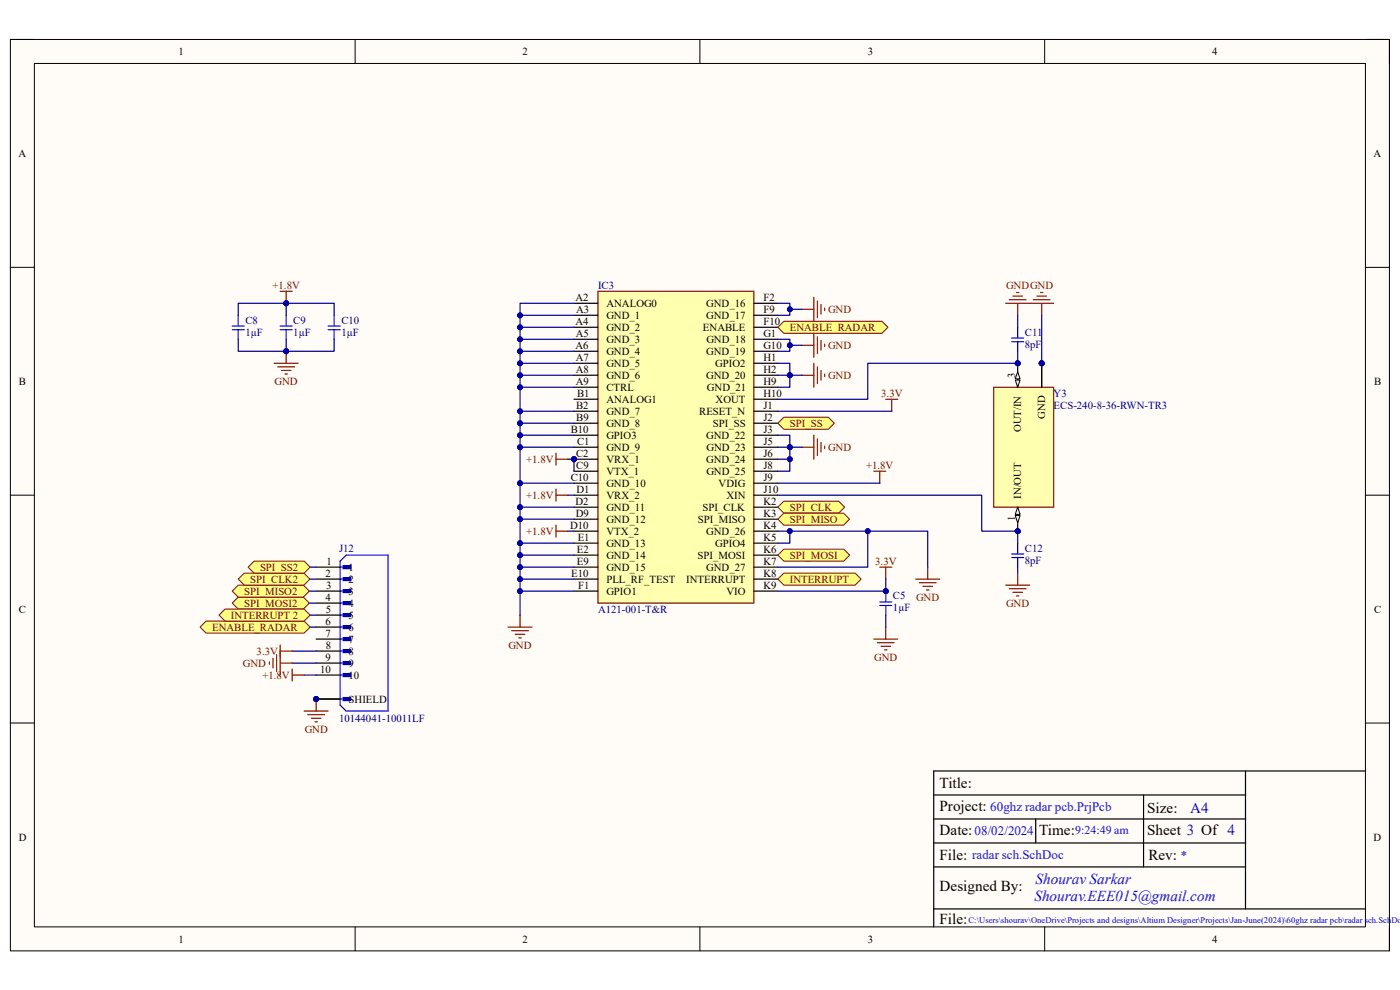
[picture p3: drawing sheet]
<svg xmlns="http://www.w3.org/2000/svg" width="297mm" height="210mm" viewBox="0 0 297 210" stroke-linecap="round" stroke-linejoin="round" font-family="sans-serif">
<path d="M2.2 8.4h292.6v193.3h-292.6z" fill-rule="evenodd" fill="#fffcf8"/>
<path d="M2.2 8.4h292.6v193.3h-292.6z" fill="none" stroke="#000" stroke-width=".21"/>
<path d="M7.3 13.5h282.4v183.1h-282.4z" fill-rule="evenodd" fill="#fffcf8"/>
<g fill="none" stroke="#000" stroke-width=".21">
<path d="M2.2 8.4h5.1M7.3 13.5h282.4v183.1h-282.4zM75.3 8.4v5.1M148.5 8.4v5.1M221.6 8.4v5.1M289.7 8.4h5.1v5.1M2.2 56.7h5.1M289.7 56.7h5.1M2.2 105h5.1M289.7 105.1h5.1M2.2 153.4h5.1M289.7 153.4h5.1"/>
<path d="M75.3 196.6v5.1M148.5 196.6v5.1M221.6 196.6v5.1M294.8 196.6v5.1"/>
</g>
<path d="M198.1 168.6h66.1M198.1 173.7h66.1M198.1 178.8h66.1M219.7 173.7v5.1M242.6 168.6v15.3M264.2 163.6v29.2M289.7 163.6h-91.6v33M198.1 183.9h66.1M198.1 192.8h91.6" fill="none" stroke="#000" stroke-width=".25"/>
<circle cx="121.8" cy="97.4" r=".51" fill="#000080"/>
<circle cx="121.8" cy="97.4" r=".51" fill="none" stroke="#000080" stroke-width=".21"/>
<path d="M126.9 61.8h33v66.1h-33z" fill-rule="evenodd" fill="#ffffb0"/>
<path d="M126.9 61.8h33v66.1h-33z" fill="none" stroke="#800000" stroke-width=".25"/>
<g fill="none" stroke="#000" stroke-width=".25">
<path d="M121.8 64.3h5.1M121.8 66.9h5.1M121.8 69.4h5.1M121.8 72h5.1M121.8 74.5h5.1M121.8 77.1h5.1M121.8 79.6h5.1M121.8 82.1h5.1M121.8 84.7h5.1M121.8 87.2h5.1M121.8 89.8h5.1M121.8 92.3h5.1"/>
<path d="M121.8 94.9h5.1M121.8 97.4h5.1"/>
</g>
<circle cx="121.8" cy="97.4" r=".51" fill="#000080"/>
<circle cx="121.8" cy="97.4" r=".51" fill="none" stroke="#000080" stroke-width=".21"/>
<g fill="none" stroke="#000" stroke-width=".25">
<path d="M159.9 64.3h5.1M159.9 66.9h5.1M159.9 69.4h5.1M159.9 72h5.1M159.9 74.5h5.1M159.9 77.1h5.1M159.9 79.6h5.1M121.8 100h5.1M159.9 100h5.1M159.9 82.1h5.1M159.9 84.7h5.1M159.9 87.2h5.1"/>
<path d="M159.9 89.8h5.1M159.9 92.3h5.1M159.9 94.9h5.1M159.9 97.4h5.1M121.8 102.5h5.1M121.8 105h5.1M121.8 107.6h5.1M121.8 110.1h5.1M121.8 112.7h5.1M121.8 115.2h5.1M121.8 117.8h5.1M159.9 102.5h5.1"/>
<path d="M159.9 105h5.1M159.9 107.6h5.1M159.9 110.1h5.1M159.9 112.7h5.1M159.9 115.2h5.1M159.9 117.8h5.1M121.8 120.3h5.1M121.8 122.9h5.1M121.8 125.4h5.1M159.9 120.3h5.1M159.9 122.9h5.1M159.9 125.4h5.1"/>
</g>
<path d="M165 69.4l1.3-1.2h20.8l1.3 1.2-1.3 1.3h-20.8z" fill-rule="evenodd" fill="#ffff80"/>
<path d="M165 69.4l1.3-1.2h20.8l1.3 1.2-1.3 1.3h-20.8z" fill="none" stroke="#800000" stroke-width=".21"/>
<path d="M165 89.8l1.3-1.3h9.4l1.3 1.3-1.3 1.3h-9.4z" fill-rule="evenodd" fill="#ffff80"/>
<path d="M165 89.8l1.3-1.3h9.4l1.3 1.3-1.3 1.3h-9.4z" fill="none" stroke="#800000" stroke-width=".21"/>
<path d="M165 107.6l1.3-1.3h11.6l1.3 1.3-1.3 1.3h-11.6z" fill-rule="evenodd" fill="#ffff80"/>
<path d="M165 107.6l1.3-1.3h11.6l1.3 1.3-1.3 1.3h-11.6z" fill="none" stroke="#800000" stroke-width=".21"/>
<path d="M166.3 116.5h12.7l1.3 1.3-1.3 1.2h-12.7l-1.3-1.2z" fill-rule="evenodd" fill="#ffff80"/>
<path d="M166.3 116.5h12.7l1.3 1.3-1.3 1.2h-12.7l-1.3-1.2z" fill="none" stroke="#800000" stroke-width=".21"/>
<path d="M165 110.1l1.3-1.2h12.7l1.2 1.2-1.2 1.3h-12.7z" fill-rule="evenodd" fill="#ffff80"/>
<path d="M165 110.1l1.3-1.2h12.7l1.2 1.2-1.2 1.3h-12.7z" fill="none" stroke="#800000" stroke-width=".21"/>
<path d="M165 122.9l1.3-1.3h15.1l1.3 1.3-1.3 1.2h-15.1z" fill-rule="evenodd" fill="#ffff80"/>
<path d="M165 122.9l1.3-1.3h15.1l1.3 1.3-1.3 1.2h-15.1z" fill="none" stroke="#800000" stroke-width=".21"/>
<path d="M107.8 133h5.1M108.5 133.8h3.6M109.3 134.6h2M110.1 135.3h.5M110.3 130.5v2.5M185.4 135.6h5.1M186.1 136.3h3.6M186.9 137.1h2M187.7 137.9h.5M187.9 133v2.6" fill="none" stroke="#800000" stroke-width=".25"/>
<circle cx="215.9" cy="112.7" r=".51" fill="#000080"/>
<circle cx="215.9" cy="112.7" r=".51" fill="none" stroke="#000080" stroke-width=".21"/>
<circle cx="215.9" cy="77.1" r=".51" fill="#000080"/>
<circle cx="215.9" cy="77.1" r=".51" fill="none" stroke="#000080" stroke-width=".21"/>
<circle cx="221" cy="77.1" r=".51" fill="#000080"/>
<circle cx="221" cy="77.1" r=".51" fill="none" stroke="#000080" stroke-width=".21"/>
<circle cx="221" cy="77.1" r=".51" fill="#000080"/>
<circle cx="221" cy="77.1" r=".51" fill="none" stroke="#000080" stroke-width=".21"/>
<path d="M210.8 82.1h12.7v25.5h-12.7z" fill-rule="evenodd" fill="#ffffb0"/>
<path d="M210.8 82.1h12.7v25.5h-12.7z" fill="none" stroke="#800000" stroke-width=".25"/>
<path d="M215.9 107.6v5.1" fill="none" stroke="#000" stroke-width=".25"/>
<path d="M215.9 107.6l.5 1.5h-1z" fill="#f8fcff"/>
<path d="M215.9 107.6l.5 1.5h-1z" fill="none" stroke="#000" stroke-width=".21"/>
<path d="M215.4 109.4h1l-.5 1.5z" fill="#f8fcff"/>
<path d="M215.4 109.4h1l-.5 1.5z" fill="none" stroke="#000" stroke-width=".21"/>
<circle cx="215.9" cy="112.7" r=".51" fill="#000080"/>
<circle cx="215.9" cy="112.7" r=".51" fill="none" stroke="#000080" stroke-width=".21"/>
<path d="M215.9 77.1v5" fill="none" stroke="#000" stroke-width=".25"/>
<path d="M215.4 80.6h1l-.5 1.5z" fill="#f8fcff"/>
<path d="M215.4 80.6h1l-.5 1.5z" fill="none" stroke="#000" stroke-width=".21"/>
<path d="M215.9 78.8l.5 1.6h-1z" fill="#f8fcff"/>
<path d="M215.9 78.8l.5 1.6h-1z" fill="none" stroke="#000" stroke-width=".21"/>
<circle cx="215.9" cy="77.1" r=".51" fill="#000080"/>
<circle cx="215.9" cy="77.1" r=".51" fill="none" stroke="#000080" stroke-width=".21"/>
<path d="M221 77.1v5" fill="none" stroke="#000" stroke-width=".25"/>
<circle cx="221" cy="77.1" r=".51" fill="#000080"/>
<circle cx="221" cy="77.1" r=".51" fill="none" stroke="#000080" stroke-width=".21"/>
<path d="M221 77.1v5" fill="none" stroke="#000" stroke-width=".25"/>
<circle cx="221" cy="77.1" r=".51" fill="#000080"/>
<circle cx="221" cy="77.1" r=".51" fill="none" stroke="#000080" stroke-width=".21"/>
<g fill="none" stroke="#800000" stroke-width=".25">
<path d="M170.1 65.6h2.6M170.1 73.2h2.6M170.1 79.6h2.6M172.7 63.1v5.1M172.7 70.7v5.1M172.7 77.1v5M173.4 63.8v3.6M173.4 71.5v3.5M173.4 77.8v3.6M174.2 64.6v2M174.2 72.2v2.1M174.2 78.6v2"/>
<path d="M174.9 65.4v.5M174.9 73v.5M174.9 79.4v.5M218.5 64.3h5M219.2 63.6h3.6M220 62.8h2M220.7 62.1h.5M221 64.3v2.6M118 96.1v2.6M118 97.4h2.5M170.1 94.9h2.6M172.7 92.3v5.1"/>
<path d="M173.4 93.1v3.5M174.2 93.9v2M174.9 94.6v.5M118 103.8v2.5M118 111.4v2.6M118 112.7h2.5M118 105h2.5M194.3 122.9h5.1M195 123.6h3.6M195.8 124.4h2M196.6 125.1h.5M196.8 120.3v2.6"/>
</g>
<circle cx="187.9" cy="125.4" r=".51" fill="#000080"/>
<circle cx="187.9" cy="125.4" r=".51" fill="none" stroke="#000080" stroke-width=".21"/>
<circle cx="187.9" cy="125.4" r=".51" fill="#000080"/>
<circle cx="187.9" cy="125.4" r=".51" fill="none" stroke="#000080" stroke-width=".21"/>
<g fill="none" stroke="#00f" stroke-width=".25">
<path d="M49.3 69.9h2.5M49.3 69.2h2.5M50.5 66.9v2.3M50.5 69.9v2.1M59.4 69.9h2.6M59.4 69.2h2.6M60.7 66.9v2.3M60.7 69.9v2.1M69.6 69.9h2.6M69.6 69.2h2.6M70.9 66.9v2.3M70.9 69.9v2.1"/>
<path d="M186.6 128.4h2.6M186.6 127.7h2.6M187.9 125.4v2.3M187.9 128.4v2.1"/>
</g>
<path d="M59.4 61.8h2.6M60.7 61.8v2.5" fill="none" stroke="#800000" stroke-width=".25"/>
<circle cx="60.7" cy="64.3" r=".51" fill="#000080"/>
<circle cx="60.7" cy="64.3" r=".51" fill="none" stroke="#000080" stroke-width=".21"/>
<path d="M58.2 77.1h5.1M58.9 77.8h3.6M59.7 78.6h2M60.5 79.3h.5M60.7 74.5v2.6" fill="none" stroke="#800000" stroke-width=".25"/>
<circle cx="60.7" cy="74.5" r=".51" fill="#000080"/>
<circle cx="60.7" cy="74.5" r=".51" fill="none" stroke="#000080" stroke-width=".21"/>
<path d="M214.6 72.5h2.6M214.6 71.7h2.6M215.9 69.4v2.3M215.9 72.5v2M214.6 118.3h2.6M214.6 117.5h2.6M215.9 115.2v2.3M215.9 118.3v2" fill="none" stroke="#00f" stroke-width=".25"/>
<g fill="none" stroke="#800000" stroke-width=".25">
<path d="M213.4 64.3h5.1M214.1 63.6h3.6M214.9 62.8h2M215.6 62.1h.6M215.9 64.3v2.6M185.4 100h2.5M186.6 100v2.5M187.9 84.7h2.6M189.2 84.7v2.5M186.6 120.3h2.6M187.9 120.3v2.6M213.4 124.1h5.1"/>
<path d="M214.1 124.9h3.6M214.9 125.7h2M215.6 126.4h.6M215.9 121.6v2.5"/>
</g>
<circle cx="67.1" cy="148.3" r=".51" fill="#000080"/>
<circle cx="67.1" cy="148.3" r=".51" fill="none" stroke="#000080" stroke-width=".21"/>
<circle cx="67.1" cy="148.3" r=".51" fill="#000080"/>
<circle cx="67.1" cy="148.3" r=".51" fill="none" stroke="#000080" stroke-width=".21"/>
<path d="M72.8 120h1.6v.6h-1.6z" fill-rule="evenodd" fill="#00f"/>
<path d="M72.8 120h1.6v.6h-1.6z" fill="none" stroke="#00f" stroke-width=".25"/>
<path d="M72.8 122.5h1.6v.7h-1.6z" fill-rule="evenodd" fill="#00f"/>
<path d="M72.8 122.5h1.6v.7h-1.6z" fill="none" stroke="#00f" stroke-width=".25"/>
<path d="M72.8 125.1h1.6v.6h-1.6z" fill-rule="evenodd" fill="#00f"/>
<path d="M72.8 125.1h1.6v.6h-1.6z" fill="none" stroke="#00f" stroke-width=".25"/>
<path d="M72.8 127.6h1.6v.7h-1.6z" fill-rule="evenodd" fill="#00f"/>
<path d="M72.8 127.6h1.6v.7h-1.6z" fill="none" stroke="#00f" stroke-width=".25"/>
<path d="M72.8 130.2h1.6v.6h-1.6z" fill-rule="evenodd" fill="#00f"/>
<path d="M72.8 130.2h1.6v.6h-1.6z" fill="none" stroke="#00f" stroke-width=".25"/>
<path d="M72.8 132.7h1.6v.6h-1.6z" fill-rule="evenodd" fill="#00f"/>
<path d="M72.8 132.7h1.6v.6h-1.6z" fill="none" stroke="#00f" stroke-width=".25"/>
<path d="M72.8 135.3h1.6v.6h-1.6z" fill-rule="evenodd" fill="#00f"/>
<path d="M72.8 135.3h1.6v.6h-1.6z" fill="none" stroke="#00f" stroke-width=".25"/>
<path d="M72.8 137.8h1.6v.6h-1.6z" fill-rule="evenodd" fill="#00f"/>
<path d="M72.8 137.8h1.6v.6h-1.6z" fill="none" stroke="#00f" stroke-width=".25"/>
<path d="M72.8 140.3h1.6v.7h-1.6z" fill-rule="evenodd" fill="#00f"/>
<path d="M72.8 140.3h1.6v.7h-1.6z" fill="none" stroke="#00f" stroke-width=".25"/>
<path d="M72.8 142.9h1.6v.6h-1.6z" fill-rule="evenodd" fill="#00f"/>
<path d="M72.8 142.9h1.6v.6h-1.6z" fill="none" stroke="#00f" stroke-width=".25"/>
<path d="M72.8 148h1.6v.6h-1.6z" fill-rule="evenodd" fill="#00f"/>
<g fill="none" stroke="#00f" stroke-width=".25">
<path d="M72.2 119l1.2-1.2h8.9v33h-8.9l-1.2-1.2zM72.2 122.9h1.9M72.2 125.4h1.9M72.2 127.9h1.9M72.2 130.5h1.9M72.2 133h1.9M72.2 135.6h1.9M72.2 138.1h1.9M72.2 120.3h1.9M72.2 140.7h1.9M72.2 143.2h1.9M72.2 148.3h1.9"/>
<path d="M72.8 148h1.6v.6h-1.6z"/>
</g>
<path d="M67.1 120.3h5.1M67.1 122.9h5.1M67.1 125.4h5.1M67.1 127.9h5.1M67.1 130.5h5.1M67.1 133h5.1M67.1 135.6h5.1M67.1 138.1h5.1M67.1 140.7h5.1M67.1 143.2h5.1M67.1 148.3h5.1" fill="none" stroke="#000" stroke-width=".25"/>
<circle cx="67.1" cy="148.3" r=".51" fill="#000080"/>
<circle cx="67.1" cy="148.3" r=".51" fill="none" stroke="#000080" stroke-width=".21"/>
<path d="M67.1 148.3h5.1" fill="none" stroke="#000" stroke-width=".25"/>
<circle cx="67.1" cy="148.3" r=".51" fill="#000080"/>
<circle cx="67.1" cy="148.3" r=".51" fill="none" stroke="#000080" stroke-width=".21"/>
<path d="M49.3 127.9l1.2-1.2h13.9l1.2 1.2-1.2 1.3h-13.9z" fill-rule="evenodd" fill="#ffff80"/>
<path d="M49.3 127.9l1.2-1.2h13.9l1.2 1.2-1.2 1.3h-13.9z" fill="none" stroke="#800000" stroke-width=".21"/>
<path d="M49.3 125.4l1.2-1.3h13.9l1.2 1.3-1.2 1.3h-13.9z" fill-rule="evenodd" fill="#ffff80"/>
<path d="M49.3 125.4l1.2-1.3h13.9l1.2 1.3-1.2 1.3h-13.9z" fill="none" stroke="#800000" stroke-width=".21"/>
<path d="M51.8 121.6h12.7l1.2 1.3-1.2 1.2h-12.7l-1.3-1.2z" fill-rule="evenodd" fill="#ffff80"/>
<path d="M51.8 121.6h12.7l1.2 1.3-1.2 1.2h-12.7l-1.3-1.2z" fill="none" stroke="#800000" stroke-width=".21"/>
<path d="M42.4 133l1.3-1.2h20.8l1.3 1.2-1.3 1.3h-20.8z" fill-rule="evenodd" fill="#ffff80"/>
<path d="M42.4 133l1.3-1.2h20.8l1.3 1.2-1.3 1.3h-20.8z" fill="none" stroke="#800000" stroke-width=".21"/>
<path d="M57.9 139.6v2.1M58.7 138.9v3.5M59.4 136.8v6.4M59.4 138.1h2.6M57.2 140.4v.5M59.4 140.7h2.6M62 141.9v2.6M62 143.2h2.5" fill="none" stroke="#800000" stroke-width=".25"/>
<path d="M53.9 119h10.6l1.3 1.3-1.3 1.3h-10.6l-1.3-1.3z" fill-rule="evenodd" fill="#ffff80"/>
<path d="M53.9 119h10.6l1.3 1.3-1.3 1.3h-10.6l-1.3-1.3z" fill="none" stroke="#800000" stroke-width=".21"/>
<path d="M47.7 129.2h16.8l1.3 1.3-1.3 1.3h-16.8l-1.2-1.3z" fill-rule="evenodd" fill="#ffff80"/>
<path d="M47.7 129.2h16.8l1.3 1.3-1.3 1.3h-16.8l-1.2-1.3z" fill="none" stroke="#800000" stroke-width=".21"/>
<path d="M64.5 150.8h5.1M65.3 151.6h3.6M66.1 152.4h2M66.8 153.1h.5M67.1 148.3v2.5" fill="none" stroke="#800000" stroke-width=".25"/>
<circle cx="67.1" cy="148.3" r=".51" fill="#000080"/>
<circle cx="67.1" cy="148.3" r=".51" fill="none" stroke="#000080" stroke-width=".21"/>
<path d="M187.9 122.9v2.5h-22.9" fill="none" stroke="#000080" stroke-width=".25"/>
<circle cx="187.9" cy="125.4" r=".51" fill="#000080"/>
<circle cx="187.9" cy="125.4" r=".51" fill="none" stroke="#000080" stroke-width=".21"/>
<path d="M215.9 77.1h-31.8v7.6h-19.1M165 87.2h24.2" fill="none" stroke="#000080" stroke-width=".25"/>
<circle cx="215.9" cy="77.1" r=".51" fill="#000080"/>
<circle cx="215.9" cy="77.1" r=".51" fill="none" stroke="#000080" stroke-width=".21"/>
<path d="M165 105.1h43.3v7.6h7.6" fill="none" stroke="#000080" stroke-width=".25"/>
<circle cx="215.9" cy="112.7" r=".51" fill="#000080"/>
<circle cx="215.9" cy="112.7" r=".51" fill="none" stroke="#000080" stroke-width=".21"/>
<path d="M165 120.3h19.1v-7.6h12.7v7.6" fill="none" stroke="#000080" stroke-width=".25"/>
<circle cx="184.1" cy="112.7" r=".51" fill="#000080"/>
<circle cx="184.1" cy="112.7" r=".51" fill="none" stroke="#000080" stroke-width=".21"/>
<path d="M165 112.7h19.1" fill="none" stroke="#000080" stroke-width=".25"/>
<circle cx="167.6" cy="112.7" r=".51" fill="#000080"/>
<circle cx="167.6" cy="112.7" r=".51" fill="none" stroke="#000080" stroke-width=".21"/>
<circle cx="184.1" cy="112.7" r=".51" fill="#000080"/>
<circle cx="184.1" cy="112.7" r=".51" fill="none" stroke="#000080" stroke-width=".21"/>
<path d="M221 66.9v10.2" fill="none" stroke="#000080" stroke-width=".25"/>
<circle cx="221" cy="77.1" r=".51" fill="#000080"/>
<circle cx="221" cy="77.1" r=".51" fill="none" stroke="#000080" stroke-width=".21"/>
<path d="M120.5 97.4h1.3" fill="none" stroke="#000080" stroke-width=".25"/>
<circle cx="121.8" cy="97.4" r=".51" fill="#000080"/>
<circle cx="121.8" cy="97.4" r=".51" fill="none" stroke="#000080" stroke-width=".21"/>
<path d="M110.3 120.3h11.5" fill="none" stroke="#000080" stroke-width=".25"/>
<circle cx="110.3" cy="120.3" r=".51" fill="#000080"/>
<circle cx="110.3" cy="120.3" r=".51" fill="none" stroke="#000080" stroke-width=".21"/>
<path d="M110.3 117.8h11.5" fill="none" stroke="#000080" stroke-width=".25"/>
<circle cx="110.3" cy="117.8" r=".51" fill="#000080"/>
<circle cx="110.3" cy="117.8" r=".51" fill="none" stroke="#000080" stroke-width=".21"/>
<path d="M110.3 115.2h11.5" fill="none" stroke="#000080" stroke-width=".25"/>
<circle cx="110.3" cy="115.2" r=".51" fill="#000080"/>
<circle cx="110.3" cy="115.2" r=".51" fill="none" stroke="#000080" stroke-width=".21"/>
<path d="M110.3 110.1h11.5" fill="none" stroke="#000080" stroke-width=".25"/>
<circle cx="110.3" cy="110.1" r=".51" fill="#000080"/>
<circle cx="110.3" cy="110.1" r=".51" fill="none" stroke="#000080" stroke-width=".21"/>
<path d="M110.3 107.6h11.5" fill="none" stroke="#000080" stroke-width=".25"/>
<circle cx="110.3" cy="107.6" r=".51" fill="#000080"/>
<circle cx="110.3" cy="107.6" r=".51" fill="none" stroke="#000080" stroke-width=".21"/>
<path d="M110.3 102.5h11.5" fill="none" stroke="#000080" stroke-width=".25"/>
<circle cx="110.3" cy="102.5" r=".51" fill="#000080"/>
<circle cx="110.3" cy="102.5" r=".51" fill="none" stroke="#000080" stroke-width=".21"/>
<path d="M110.3 94.9h11.5" fill="none" stroke="#000080" stroke-width=".25"/>
<circle cx="110.3" cy="94.9" r=".51" fill="#000080"/>
<circle cx="110.3" cy="94.9" r=".51" fill="none" stroke="#000080" stroke-width=".21"/>
<path d="M110.3 89.8h11.5" fill="none" stroke="#000080" stroke-width=".25"/>
<circle cx="110.3" cy="89.8" r=".51" fill="#000080"/>
<circle cx="110.3" cy="89.8" r=".51" fill="none" stroke="#000080" stroke-width=".21"/>
<path d="M110.3 87.2h11.5" fill="none" stroke="#000080" stroke-width=".25"/>
<circle cx="110.3" cy="87.2" r=".51" fill="#000080"/>
<circle cx="110.3" cy="87.2" r=".51" fill="none" stroke="#000080" stroke-width=".21"/>
<path d="M110.3 79.6h11.5" fill="none" stroke="#000080" stroke-width=".25"/>
<circle cx="110.3" cy="79.6" r=".51" fill="#000080"/>
<circle cx="110.3" cy="79.6" r=".51" fill="none" stroke="#000080" stroke-width=".21"/>
<path d="M110.3 77.1h11.5" fill="none" stroke="#000080" stroke-width=".25"/>
<circle cx="110.3" cy="77.1" r=".51" fill="#000080"/>
<circle cx="110.3" cy="77.1" r=".51" fill="none" stroke="#000080" stroke-width=".21"/>
<path d="M110.3 74.5h11.5" fill="none" stroke="#000080" stroke-width=".25"/>
<circle cx="110.3" cy="74.5" r=".51" fill="#000080"/>
<circle cx="110.3" cy="74.5" r=".51" fill="none" stroke="#000080" stroke-width=".21"/>
<path d="M110.3 72h11.5" fill="none" stroke="#000080" stroke-width=".25"/>
<circle cx="110.3" cy="72" r=".51" fill="#000080"/>
<circle cx="110.3" cy="72" r=".51" fill="none" stroke="#000080" stroke-width=".21"/>
<path d="M110.3 69.4h11.5" fill="none" stroke="#000080" stroke-width=".25"/>
<circle cx="110.3" cy="69.4" r=".51" fill="#000080"/>
<circle cx="110.3" cy="69.4" r=".51" fill="none" stroke="#000080" stroke-width=".21"/>
<path d="M121.8 66.9h-11.5v63.6" fill="none" stroke="#000080" stroke-width=".25"/>
<circle cx="110.3" cy="66.9" r=".51" fill="#000080"/>
<circle cx="110.3" cy="66.9" r=".51" fill="none" stroke="#000080" stroke-width=".21"/>
<circle cx="110.3" cy="69.4" r=".51" fill="#000080"/>
<circle cx="110.3" cy="69.4" r=".51" fill="none" stroke="#000080" stroke-width=".21"/>
<circle cx="110.3" cy="72" r=".51" fill="#000080"/>
<circle cx="110.3" cy="72" r=".51" fill="none" stroke="#000080" stroke-width=".21"/>
<circle cx="110.3" cy="74.5" r=".51" fill="#000080"/>
<circle cx="110.3" cy="74.5" r=".51" fill="none" stroke="#000080" stroke-width=".21"/>
<circle cx="110.3" cy="77.1" r=".51" fill="#000080"/>
<circle cx="110.3" cy="77.1" r=".51" fill="none" stroke="#000080" stroke-width=".21"/>
<circle cx="110.3" cy="79.6" r=".51" fill="#000080"/>
<circle cx="110.3" cy="79.6" r=".51" fill="none" stroke="#000080" stroke-width=".21"/>
<circle cx="110.3" cy="82.1" r=".51" fill="#000080"/>
<circle cx="110.3" cy="82.1" r=".51" fill="none" stroke="#000080" stroke-width=".21"/>
<circle cx="110.3" cy="87.2" r=".51" fill="#000080"/>
<circle cx="110.3" cy="87.2" r=".51" fill="none" stroke="#000080" stroke-width=".21"/>
<circle cx="110.3" cy="89.8" r=".51" fill="#000080"/>
<circle cx="110.3" cy="89.8" r=".51" fill="none" stroke="#000080" stroke-width=".21"/>
<circle cx="110.3" cy="92.3" r=".51" fill="#000080"/>
<circle cx="110.3" cy="92.3" r=".51" fill="none" stroke="#000080" stroke-width=".21"/>
<circle cx="110.3" cy="94.9" r=".51" fill="#000080"/>
<circle cx="110.3" cy="94.9" r=".51" fill="none" stroke="#000080" stroke-width=".21"/>
<circle cx="110.3" cy="102.5" r=".51" fill="#000080"/>
<circle cx="110.3" cy="102.5" r=".51" fill="none" stroke="#000080" stroke-width=".21"/>
<circle cx="110.3" cy="107.6" r=".51" fill="#000080"/>
<circle cx="110.3" cy="107.6" r=".51" fill="none" stroke="#000080" stroke-width=".21"/>
<circle cx="110.3" cy="110.1" r=".51" fill="#000080"/>
<circle cx="110.3" cy="110.1" r=".51" fill="none" stroke="#000080" stroke-width=".21"/>
<circle cx="110.3" cy="115.2" r=".51" fill="#000080"/>
<circle cx="110.3" cy="115.2" r=".51" fill="none" stroke="#000080" stroke-width=".21"/>
<circle cx="110.3" cy="117.8" r=".51" fill="#000080"/>
<circle cx="110.3" cy="117.8" r=".51" fill="none" stroke="#000080" stroke-width=".21"/>
<circle cx="110.3" cy="120.3" r=".51" fill="#000080"/>
<circle cx="110.3" cy="120.3" r=".51" fill="none" stroke="#000080" stroke-width=".21"/>
<circle cx="110.3" cy="122.9" r=".51" fill="#000080"/>
<circle cx="110.3" cy="122.9" r=".51" fill="none" stroke="#000080" stroke-width=".21"/>
<circle cx="110.3" cy="125.4" r=".51" fill="#000080"/>
<circle cx="110.3" cy="125.4" r=".51" fill="none" stroke="#000080" stroke-width=".21"/>
<path d="M121.8 97.4v2.6" fill="none" stroke="#000080" stroke-width=".25"/>
<circle cx="121.8" cy="97.4" r=".51" fill="#000080"/>
<circle cx="121.8" cy="97.4" r=".51" fill="none" stroke="#000080" stroke-width=".21"/>
<path d="M60.7 64.3h-10.2v2.6M120.5 112.7h1.3M120.5 105h1.3M187.9 130.5v2.5" fill="none" stroke="#000080" stroke-width=".25"/>
<circle cx="60.7" cy="64.3" r=".51" fill="#000080"/>
<circle cx="60.7" cy="64.3" r=".51" fill="none" stroke="#000080" stroke-width=".21"/>
<path d="M60.7 64.3h10.2v2.6" fill="none" stroke="#000080" stroke-width=".25"/>
<circle cx="60.7" cy="64.3" r=".51" fill="#000080"/>
<circle cx="60.7" cy="64.3" r=".51" fill="none" stroke="#000080" stroke-width=".21"/>
<path d="M60.7 64.3v2.6" fill="none" stroke="#000080" stroke-width=".25"/>
<circle cx="60.7" cy="64.3" r=".51" fill="#000080"/>
<circle cx="60.7" cy="64.3" r=".51" fill="none" stroke="#000080" stroke-width=".21"/>
<path d="M60.7 72v2.5" fill="none" stroke="#000080" stroke-width=".25"/>
<circle cx="60.7" cy="74.5" r=".51" fill="#000080"/>
<circle cx="60.7" cy="74.5" r=".51" fill="none" stroke="#000080" stroke-width=".21"/>
<path d="M50.5 72v2.5h10.2" fill="none" stroke="#000080" stroke-width=".25"/>
<circle cx="60.7" cy="74.5" r=".51" fill="#000080"/>
<circle cx="60.7" cy="74.5" r=".51" fill="none" stroke="#000080" stroke-width=".21"/>
<path d="M70.9 72v2.5h-10.2" fill="none" stroke="#000080" stroke-width=".25"/>
<circle cx="60.7" cy="74.5" r=".51" fill="#000080"/>
<circle cx="60.7" cy="74.5" r=".51" fill="none" stroke="#000080" stroke-width=".21"/>
<path d="M215.9 74.5v2.6" fill="none" stroke="#000080" stroke-width=".25"/>
<circle cx="215.9" cy="77.1" r=".51" fill="#000080"/>
<circle cx="215.9" cy="77.1" r=".51" fill="none" stroke="#000080" stroke-width=".21"/>
<path d="M215.9 112.7v2.5" fill="none" stroke="#000080" stroke-width=".25"/>
<circle cx="215.9" cy="112.7" r=".51" fill="#000080"/>
<circle cx="215.9" cy="112.7" r=".51" fill="none" stroke="#000080" stroke-width=".21"/>
<path d="M215.9 66.9v2.5M110.3 82.1h11.5M215.9 120.3v1.3" fill="none" stroke="#000080" stroke-width=".25"/>
<circle cx="110.3" cy="82.1" r=".51" fill="#000080"/>
<circle cx="110.3" cy="82.1" r=".51" fill="none" stroke="#000080" stroke-width=".21"/>
<path d="M110.3 92.3h11.5" fill="none" stroke="#000080" stroke-width=".25"/>
<circle cx="110.3" cy="92.3" r=".51" fill="#000080"/>
<circle cx="110.3" cy="92.3" r=".51" fill="none" stroke="#000080" stroke-width=".21"/>
<path d="M110.3 125.4h11.5" fill="none" stroke="#000080" stroke-width=".25"/>
<circle cx="110.3" cy="125.4" r=".51" fill="#000080"/>
<circle cx="110.3" cy="125.4" r=".51" fill="none" stroke="#000080" stroke-width=".21"/>
<path d="M121.8 64.3h-11.5v2.6" fill="none" stroke="#000080" stroke-width=".25"/>
<circle cx="110.3" cy="66.9" r=".51" fill="#000080"/>
<circle cx="110.3" cy="66.9" r=".51" fill="none" stroke="#000080" stroke-width=".21"/>
<path d="M165 102.5h21.6M167.6 112.7v2.5h-2.6" fill="none" stroke="#000080" stroke-width=".25"/>
<circle cx="167.6" cy="112.7" r=".51" fill="#000080"/>
<circle cx="167.6" cy="112.7" r=".51" fill="none" stroke="#000080" stroke-width=".21"/>
<path d="M167.6 65.6h2.5" fill="none" stroke="#000080" stroke-width=".25"/>
<circle cx="167.6" cy="65.6" r=".51" fill="#000080"/>
<circle cx="167.6" cy="65.6" r=".51" fill="none" stroke="#000080" stroke-width=".21"/>
<path d="M165 72h2.6v2.5h-2.6" fill="none" stroke="#000080" stroke-width=".25"/>
<circle cx="167.6" cy="73.2" r=".51" fill="#000080"/>
<circle cx="167.6" cy="73.2" r=".51" fill="none" stroke="#000080" stroke-width=".21"/>
<path d="M167.6 73.2h2.5" fill="none" stroke="#000080" stroke-width=".25"/>
<circle cx="167.6" cy="73.2" r=".51" fill="#000080"/>
<circle cx="167.6" cy="73.2" r=".51" fill="none" stroke="#000080" stroke-width=".21"/>
<path d="M165 77.1h2.6v5h-2.6" fill="none" stroke="#000080" stroke-width=".25"/>
<circle cx="167.6" cy="79.6" r=".51" fill="#000080"/>
<circle cx="167.6" cy="79.6" r=".51" fill="none" stroke="#000080" stroke-width=".21"/>
<path d="M165 79.6h2.6" fill="none" stroke="#000080" stroke-width=".25"/>
<circle cx="167.6" cy="79.6" r=".51" fill="#000080"/>
<circle cx="167.6" cy="79.6" r=".51" fill="none" stroke="#000080" stroke-width=".21"/>
<path d="M167.6 79.6h2.5" fill="none" stroke="#000080" stroke-width=".25"/>
<circle cx="167.6" cy="79.6" r=".51" fill="#000080"/>
<circle cx="167.6" cy="79.6" r=".51" fill="none" stroke="#000080" stroke-width=".21"/>
<path d="M165 64.3h2.6v2.6h-2.6" fill="none" stroke="#000080" stroke-width=".25"/>
<circle cx="167.6" cy="65.6" r=".51" fill="#000080"/>
<circle cx="167.6" cy="65.6" r=".51" fill="none" stroke="#000080" stroke-width=".21"/>
<path d="M165 92.3h2.6v7.7h-2.6" fill="none" stroke="#000080" stroke-width=".25"/>
<circle cx="167.6" cy="94.9" r=".51" fill="#000080"/>
<circle cx="167.6" cy="94.9" r=".51" fill="none" stroke="#000080" stroke-width=".21"/>
<circle cx="167.6" cy="97.4" r=".51" fill="#000080"/>
<circle cx="167.6" cy="97.4" r=".51" fill="none" stroke="#000080" stroke-width=".21"/>
<path d="M165 94.9h2.6" fill="none" stroke="#000080" stroke-width=".25"/>
<circle cx="167.6" cy="94.9" r=".51" fill="#000080"/>
<circle cx="167.6" cy="94.9" r=".51" fill="none" stroke="#000080" stroke-width=".21"/>
<path d="M165 97.4h2.6" fill="none" stroke="#000080" stroke-width=".25"/>
<circle cx="167.6" cy="97.4" r=".51" fill="#000080"/>
<circle cx="167.6" cy="97.4" r=".51" fill="none" stroke="#000080" stroke-width=".21"/>
<path d="M167.6 94.9h2.5" fill="none" stroke="#000080" stroke-width=".25"/>
<circle cx="167.6" cy="94.9" r=".51" fill="#000080"/>
<circle cx="167.6" cy="94.9" r=".51" fill="none" stroke="#000080" stroke-width=".21"/>
<path d="M110.3 122.9h11.5" fill="none" stroke="#000080" stroke-width=".25"/>
<circle cx="110.3" cy="122.9" r=".51" fill="#000080"/>
<circle cx="110.3" cy="122.9" r=".51" fill="none" stroke="#000080" stroke-width=".21"/>
<path d="M62 138.1h5.1M65.6 125.4h1.5M65.6 127.9h1.5M65.7 122.9h1.4M65.8 130.5h1.3M65.8 133h1.3M65.8 120.3h1.3M62 140.7h5.1M64.5 143.2h2.6" fill="none" stroke="#000080" stroke-width=".25"/>
<g font-size="3.2">
<text x="199.3" y="167.2">Title:</text>
<text x="199.3" y="172">Project:</text>
<text x="243.4" y="172.5">Size:</text>
<text x="199.3" y="177.1">Date:</text>
<text x="220.5" y="177.1">Time:</text>
<text x="243.4" y="177.1">Sheet 3 Of 4</text>
<text x="199.3" y="182.4">File:</text>
<text x="243.6" y="182.4">Rev:</text>
<text x="199.3" y="189.1">Designed By:</text>
<text x="199.3" y="195.9">File:</text>
</g>
<g font-size="3.2" fill="#00f">
<text x="252.5" y="172.5">A4</text>
<text x="219.5" y="191.1">Shourav.EEE015@gmail.com</text>
<text x="219.7" y="187.5">Shourav Sarkar</text>
</g>
<g font-size="2.8" fill="#00f">
<text x="210.1" y="172.1">60ghz radar pcb.PrjPcb</text>
<text x="206.8" y="177.2">08/02/2024</text>
<text x="206.2" y="182.3">radar sch.SchDoc</text>
<text x="250.5" y="182.5">*</text>
</g>
<text font-size="2.5" fill="#00f" x="228.1" y="177">9:24:49 am</text>
<g font-size="2.3">
<text x="37.9" y="11.7">1</text>
<text x="110.9" y="11.7">2</text>
<text x="184.1" y="11.7">3</text>
<text x="257.1" y="11.7">4</text>
<text x="3.9" y="33.3">A</text>
<text x="291.4" y="33.3">A</text>
<text x="122.1" y="63.8">A2</text>
<text x="128.7" y="65.1">ANALOG0</text>
<text x="149.8" y="65.1">GND_16</text>
<text x="162" y="63.8">F2</text>
<text x="122.1" y="68.9">A4</text>
<text x="122.2" y="71.5">A5</text>
<text x="122.2" y="66.4">A3</text>
<text x="128.7" y="67.6">GND_1</text>
<text x="128.7" y="70.2">GND_2</text>
<text x="149.1" y="70.2">ENABLE</text>
<text x="149.8" y="67.6">GND_17</text>
<text x="162" y="66.4">F9</text>
<text x="162" y="68.9">F10</text>
<text x="162" y="71.5">G1</text>
<text x="122.1" y="74">A6</text>
<text x="122.1" y="76.5">A7</text>
<text x="128.7" y="72.7">GND_3</text>
<text x="128.7" y="75.3">GND_4</text>
<text x="128.7" y="77.8">GND_5</text>
<text x="149.8" y="75.3">GND_19</text>
<text x="149.9" y="72.7">GND_18</text>
<text x="151.7" y="77.8">GPIO2</text>
<text x="162" y="74">G10</text>
<text x="162" y="76.5">H1</text>
<text x="4" y="81.6">B</text>
<text x="122.1" y="79.1">A8</text>
<text x="122.1" y="81.6">A9</text>
<text x="128.7" y="80.3">GND_6</text>
<text x="128.7" y="82.9">CTRL</text>
<text x="149.8" y="80.3">GND_20</text>
<text x="150" y="82.9">GND_21</text>
<text x="162" y="79.1">H2</text>
<text x="162" y="81.6">H9</text>
<text x="215.4" y="80.1" transform="rotate(-90 215.4 80.1)">3</text>
<text x="291.5" y="81.6">B</text>
<text x="122.2" y="86.7">B2</text>
<text x="122.3" y="89.3">B9</text>
<text x="122.4" y="84.2">B1</text>
<text x="128.7" y="85.4">ANALOG1</text>
<text x="128.7" y="88">GND_7</text>
<text x="148.3" y="88">RESET_N</text>
<text x="151.8" y="85.4">XOUT</text>
<text x="162" y="84.2">H10</text>
<text x="162" y="86.7">J1</text>
<text x="162" y="89.3">J2</text>
<text x="221.7" y="88.8" transform="rotate(-90 221.7 88.8)">GND</text>
<text x="121.1" y="91.8">B10</text>
<text x="122.4" y="94.4">C1</text>
<text x="128.7" y="90.6">GND_8</text>
<text x="128.7" y="93.1">GPIO3</text>
<text x="128.7" y="95.6">GND_9</text>
<text x="149.8" y="93.1">GND_22</text>
<text x="149.9" y="95.6">GND_23</text>
<text x="151.3" y="90.6">SPI_SS</text>
<text x="162" y="91.8">J3</text>
<text x="162" y="94.4">J5</text>
<text x="216.7" y="91.7" transform="rotate(-90 216.7 91.7)">OUT/IN</text>
<text x="121.1" y="102">C10</text>
<text x="122.2" y="96.9">C2</text>
<text x="122.3" y="99.4">C9</text>
<text x="128.7" y="98.2">VRX_1</text>
<text x="128.7" y="100.7">VTX_1</text>
<text x="149.8" y="98.2">GND_24</text>
<text x="149.9" y="100.7">GND_25</text>
<text x="162" y="96.9">J6</text>
<text x="162" y="99.4">J8</text>
<text x="162" y="102">J9</text>
<text x="122.1" y="107.1">D2</text>
<text x="122.3" y="104.5">D1</text>
<text x="128.7" y="103.3">GND_10</text>
<text x="128.7" y="105.8">VRX_2</text>
<text x="152.4" y="103.3">VDIG</text>
<text x="154.1" y="105.8">XIN</text>
<text x="162" y="104.5">J10</text>
<text x="162" y="107.1">K2</text>
<text x="216.7" y="105.8" transform="rotate(-90 216.7 105.8)">IN/OUT</text>
<text x="120.9" y="112.1">D10</text>
<text x="122.1" y="109.6">D9</text>
<text x="128.7" y="108.3">GND_11</text>
<text x="128.7" y="110.9">GND_12</text>
<text x="128.7" y="113.4">VTX_2</text>
<text x="148" y="110.9">SPI_MISO</text>
<text x="149.1" y="108.3">SPI_CLK</text>
<text x="149.8" y="113.4">GND_26</text>
<text x="162" y="109.6">K3</text>
<text x="162" y="112.1">K4</text>
<text x="215.4" y="110.5" transform="rotate(-90 215.4 110.5)">1</text>
<text x="69.3" y="119.8">1</text>
<text x="122.4" y="117.3">E2</text>
<text x="122.4" y="119.8">E9</text>
<text x="122.6" y="114.7">E1</text>
<text x="128.7" y="116">GND_13</text>
<text x="128.7" y="118.5">GND_14</text>
<text x="148" y="118.5">SPI_MOSI</text>
<text x="151.7" y="116">GPIO4</text>
<text x="162" y="114.7">K5</text>
<text x="162" y="117.3">K6</text>
<text x="162" y="119.8">K7</text>
<text x="69.1" y="122.3">2</text>
<text x="69.2" y="124.9">3</text>
<text x="74" y="121.1">1</text>
<text x="74" y="123.6">2</text>
<text x="121.2" y="122.3">E10</text>
<text x="122.7" y="124.9">F1</text>
<text x="128.7" y="121.1">GND_15</text>
<text x="128.7" y="123.6">PLL_RF_TEST</text>
<text x="145.6" y="123.6">INTERRUPT</text>
<text x="149.8" y="121.1">GND_27</text>
<text x="162" y="122.3">K8</text>
<text x="162" y="124.9">K9</text>
<text x="4" y="130">C</text>
<text x="69" y="127.4">4</text>
<text x="69.1" y="130">5</text>
<text x="74" y="126.2">3</text>
<text x="74" y="128.7">4</text>
<text x="74" y="131.2">5</text>
<text x="128.7" y="126.2">GPIO1</text>
<text x="154.1" y="126.2">VIO</text>
<text x="291.5" y="130">C</text>
<text x="69" y="132.5">6</text>
<text x="69.1" y="135">7</text>
<text x="69.1" y="137.6">8</text>
<text x="74" y="133.8">6</text>
<text x="74" y="136.3">7</text>
<text x="67.9" y="142.7">10</text>
<text x="69.1" y="140.1">9</text>
<text x="74" y="138.9">8</text>
<text x="74" y="141.4">9</text>
<text x="74" y="144">10</text>
<text x="74" y="149.1">SHIELD</text>
<text x="4" y="178.3">D</text>
<text x="291.4" y="178.3">D</text>
<text x="37.9" y="199.9">1</text>
<text x="110.9" y="199.9">2</text>
<text x="184.1" y="199.9">3</text>
<text x="257.1" y="199.9">4</text>
</g>
<g font-size="2.3" fill="#800000">
<text x="57.8" y="61.3">+1.8V</text>
<text x="213.4" y="61.3">GNDGND</text>
<text x="167.6" y="70.2">ENABLE_RADAR</text>
<text x="175.7" y="66.4">GND</text>
<text x="175.7" y="74">GND</text>
<text x="58.3" y="81.6">GND</text>
<text x="175.7" y="80.3">GND</text>
<text x="186.9" y="84.2">3.3V</text>
<text x="167.6" y="90.6">SPI_SS</text>
<text x="175.7" y="95.6">GND</text>
<text x="111.6" y="98.2">+1.8V</text>
<text x="183.7" y="99.4">+1.8V</text>
<text x="111.6" y="105.8">+1.8V</text>
<text x="111.6" y="113.4">+1.8V</text>
<text x="167.6" y="108.3">SPI_CLK</text>
<text x="167.6" y="110.9">SPI_MISO</text>
<text x="167.6" y="118.5">SPI_MOSI</text>
<text x="185.7" y="119.8">3.3V</text>
<text x="53.1" y="123.6">SPI_CLK2</text>
<text x="55.2" y="121.1">SPI_SS2</text>
<text x="167.6" y="123.6">INTERRUPT</text>
<text x="49" y="131.2">INTERRUPT 2</text>
<text x="51.8" y="128.7">SPI_MOSI2</text>
<text x="51.8" y="126.2">SPI_MISO2</text>
<text x="194.4" y="127.4">GND</text>
<text x="213.4" y="128.7">GND</text>
<text x="45" y="133.8">ENABLE_RADAR</text>
<text x="107.9" y="137.6">GND</text>
<text x="51.5" y="141.4">GND</text>
<text x="54.4" y="138.9">3.3V</text>
<text x="55.7" y="144">+1.8V</text>
<text x="185.5" y="140.1">GND</text>
<text x="64.6" y="155.4">GND</text>
</g>
<g font-size="2.3" fill="#000080">
<text x="126.9" y="61.3">IC3</text>
<text x="52.1" y="68.7">C8</text>
<text x="52.1" y="71.2">1µF</text>
<text x="62.2" y="68.7">C9</text>
<text x="62.2" y="71.2">1µF</text>
<text x="72.4" y="68.7">C10</text>
<text x="72.4" y="71.2">1µF</text>
<text x="217.4" y="71.2">C11</text>
<text x="217.4" y="73.7">8pF</text>
<text x="223.5" y="84.2">Y3</text>
<text x="223.5" y="86.7">ECS-240-8-36-RWN-TR3</text>
<text x="71.9" y="117">J12</text>
<text x="217.4" y="117">C12</text>
<text x="217.4" y="119.5">8pF</text>
<text x="126.9" y="130">A121-001-T&amp;R</text>
<text x="189.4" y="127.2">C5</text>
<text x="189.4" y="129.7">1µF</text>
<text x="71.9" y="153.1">10144041-10011LF</text>
</g>
<text font-size="1.8" fill="#00f" x="205.5" y="195.7">C:\Users\shourav\OneDrive\Projects and designs\Altium Designer\Projects\Jan-June(2024)\60ghz radar pcb\radar sch.SchDoc</text>
</svg>
